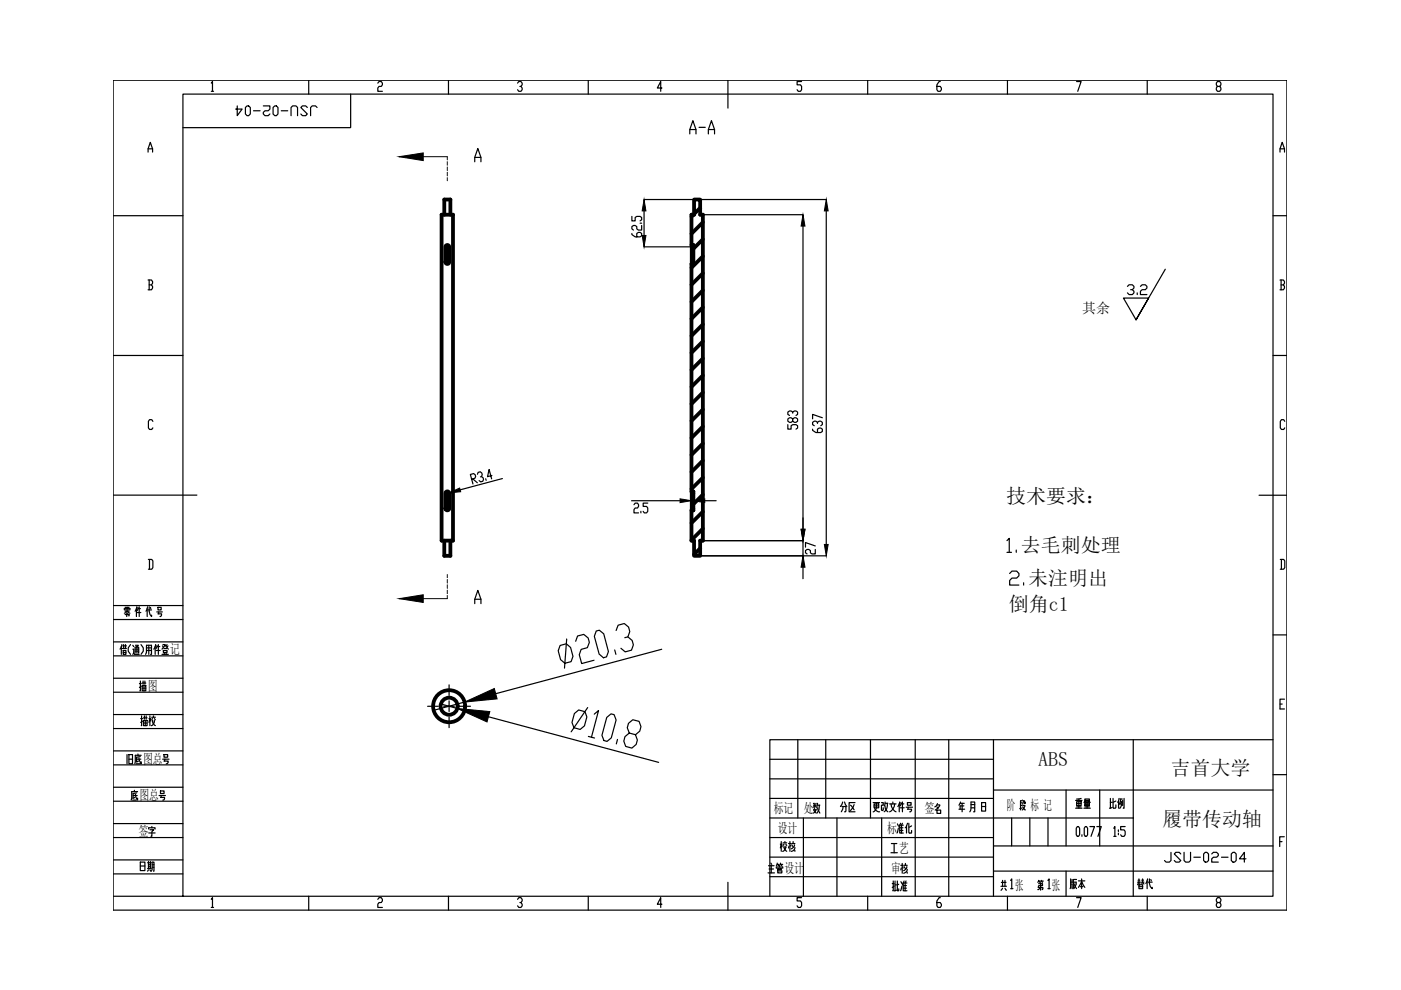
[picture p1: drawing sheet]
<svg xmlns="http://www.w3.org/2000/svg" width="297mm" height="210mm" viewBox="0 0 297 210" stroke-linecap="round" stroke-linejoin="round" font-family="sans-serif">
<!-- layer: 5 -->
<g fill="none" stroke="#000" stroke-width=".25">
<path d="M65.5 17v3M74.3 20v7.1h-35.5M95.1 17v3M124.7 17v3M154.3 17v5.9M184 17v3M213.6 17v3M243.2 17v3M24 45.7h14.8M269.9 45.7h2.9M24 75.4h14.8M269.9 75.4h2.9"/>
<path d="M24 105h17.7M266.9 105h5.9M269.9 134.6h2.9M269.9 156.8h-106.7v33.2M269.9 164.2h2.9M24 190h245.9v-170h-231.1v170M65.5 190v3M95.1 190v3M124.7 190v3M154.3 187.1v5.9M184 190v3M213.6 190v3"/>
<path d="M243.2 190v3"/>
</g>
<!-- layer: 9 -->
<path d="M24 17h248.8v176h-248.8z" fill="none" stroke="#000" stroke-width=".25"/>
<!-- layer: 10 -->
<g fill="none" stroke="#000" stroke-width=".25">
<path d="M44.8 17.6l.2-.3v2.1M44.8 19.4h.5M80.1 17.6l.3-.3h.4l.3 .3v.4l-.3 .3h-.4l-.3 .4v.7h1M109.7 17.6l.3-.3h.5l.2 .3v.4l-.2 .3h-.3M110.5 18.3l.2 .4v.3l-.2 .4h-.5l-.3-.4M140.3 18.7h-.9l.7-1.4v2.1M170 17.3h-1v.7h.7l.3 .3v.7l-.3 .4h-.5l-.2-.4M199.4 17.3h-.3l-.5 .7v1l.3 .4h.5l.2-.4v-.3l-.2-.4h-.8M228.2 17.3h1l-.7 2.1M258.1 18.3l-.2-.3v-.4l.2-.3h.5l.3 .3v.4l-.3 .3h-.5l-.2 .4v.3l.2 .4h.5l.3-.4v-.3l-.3-.4M31.4 32.3v-.7l.5-1.4 .4 1.4v.7M31.4 31.6h.9"/>
<path d="M271.4 32.3v-.7l.5-1.4 .4 1.4v.7M271.4 31.6h.9M31.4 59.4h.7l.2 .3v.3l-.2 .4M31.6 59.4v2M134 49.5v.2l.7 .5h1l.3-.2v-.5l-.3-.2h-.4l-.3 .2v.7M134 45.9v.9h.7v-.7l.3-.2h.7l.3 .2v.5l-.3 .2M135.7 47.3h.3M136 47.8v1h-.7l-.3-.3v-.5l-.3-.2h-.4l-.3 .2v.5l.3 .3M136.6 42.3h10.5M136.6 52.3h10M136.6 44.7v5.2M148.5 42.3h26.7"/>
<path d="M149 45.5h21.3M170.3 47.9v64.3M175.2 44.7v70.7M271.4 59.4h.7l.2 .3v.3l-.2 .4M271.6 59.4v2M31.6 60.4h.5l.2 .3v.4l-.2 .3h-.7M271.6 60.4h.5l.2 .3v.4l-.2 .3h-.7M32.4 89.3l-.2-.3h-.5l-.2 .3v1.4l.2 .4h.5l.2-.4M172.3 91v.2l.7 .5h1l.4-.2v-.5l-.4-.2h-.3l-.4 .2v.7M173.3 89.8v-.3l-.3-.2h-.4l-.3 .2v.5l.3 .3M173.3 89.5l.4-.2h.3l.4 .2v.5l-.4 .3M174.4 88.6l-2.1-.7v.9"/>
<path d="M272.4 89.3l-.2-.3h-.5l-.3 .3v1.4l.3 .4h.5l.2-.4M31.5 118.6h.7l.2 .3v1.4l-.2 .4h-.7M31.7 118.6v2.1M100 101.6l.7-.2 .1-.4v-.3l-.4-.3-.7 .2 .6 2M100.2 101.5l1 .9M101.2 100.6l.2-.4 .4-.2 .4 .3v.3l-.1 .4-.2 .1M102.1 101l.3 .3 .1 .3-.1 .4-.5 .2-.3-.3M103 101.5l.1 .3M104.3 100.8l-.9 .3 .3-1.6 .5 2M106.5 101.5l-8.9 2.4M133.9 106.2h10.3M134.4 107l.3-.3h.5l.2 .3v.4l-.2 .3h-.5l-.3 .3v.7h1"/>
<path d="M135.9 108.4v.3M137.3 106.7h-.9v.7h.7l.2 .3v.7l-.2 .3h-.5l-.2-.3M147 104.2v2h-.4v2M148.5 117.8h26.7M149 114.6h21.3M149.4 106.2h2.4M271.4 118.6h.8l.2 .3v1.4l-.2 .4h-.8M271.7 118.6v2.1M24 139.1h14.8M24 136.1h14.8M24 131.4h14.8M24 128.4h14.8"/>
<path d="M25.7 137.1v1.6M25.8 136.7l-.4 .9M25.9 137.5h.9M26 136.9h.8M26.1 137.9h.6v.8h-.6zM26.1 138.3h.6M26.2 136.7v.8M26.4 130l.3-.1 .3-.4 .2 .4 .3 .1M26.4 129.3v-.3h1.1v.3M26.5 130.3h.9l-.1 .3M26.5 129.6h.2M26.5 129.3h.3"/>
<path d="M26.5 128.8h.9M26.6 136.7v.8M26.8 130h.3M26.9 130.3v.4M27 128.8v.7M27.1 129.3h.3M27.2 129.6h.2M27.7 136.7l-.5 .7v.7l.5 .6M28.2 137.6h.1v.9l-.1 .2M28.2 136.8l.1 .3M28.3 138.5l.2 .2h1M28.6 138.5v-1.3h.8l-.1 1.3"/>
<path d="M28.6 137.6h.8M28.6 138.1h.8M28.7 136.8h.6l-.3 .4v1.3M28.9 129v1.7M28.9 137.1l.1 .1M29 128.6l-.4 1M29.1 129.9h.8M29.3 129l-.2 .5M29.3 128.8v.2h.5M29.5 128.6v2.1M29.9 136.7l.5 .7v.7l-.5 .6M30.9 138.7l.2-.4v-1.5h1v1.9h-.2"/>
<path d="M31.1 137.9h1M31.1 137.4h1M31.2 129v1.7M31.3 128.6l-.3 1M31.4 129.3h.7M31.5 136.8v1.9M31.6 128.6l.2 1.7 .3 .4v-.3M31.9 128.8l.1 .2M32.9 137.1v1.6M33 136.7l-.4 .9M33.1 137.9h.9M33.2 129.7h1.2"/>
<path d="M33.3 137.1l-.2 .4M33.3 136.8v.3h.6M33.5 128.8h.7v.5h-.7zM33.5 130.1h.8l-.2 .6h-.2M33.6 136.7v2M33.7 129.7l-.1 .4M34.3 138.7h1.4M34.4 136.9l.2 .3M34.6 136.7h.4v.1l-.7 .8M34.6 137.9h.8v.4h-.8zM34.7 137.5h.6M34.8 138.3v.4"/>
<path d="M35 136.8l.7 .8M35.2 138.3v.4M35.4 136.7l-.2 .2M35.6 136.9l-.2 .3M118.8 136.9l1.3-.4 .9 .8 .5 1.9-.4 1.1-1.3 .3-.9-.7-.6-1.9zM120.1 135.5l-.4 6.2M122.1 136l.4-1.2 1.3-.3 .9 .8 .3 .9-.5 1.1-1.3 .4-.4 1.1 .5 1.9 2.6-.7M126.4 133.8l.7-.2 .9 .8 1 3.7-.4 1.2-.7 .2-.9-.8-1-3.8zM130.3 137.8l.3 .9M130.6 133.7l.4-1.1 1.4-.4 .9 .8 .2 .9-.4 1.1-.6 .2M133.1 135l.9 .8 .3 .9-.4 1.2-1.3 .3-1-.8M140.3 137.7l-35.2 9.4"/>
<path d="M170.3 120.3v2.4M24 146.8h14.8M24 143.8h14.8M24 154.5h14.8M24 151.5h14.8M24 159.2h14.8M26.9 160v1.9M27.3 160h.8v1.9h-.8zM29.3 159.9v.2M34.8 160h.7v.5h-.7zM90.7 149.7h2.2M93.5 149.3l3.5 .9"/>
<path d="M95.2 148.6v1.1h-1.1M95.2 145.2v2.3M95.2 152v2.3M96.3 149.7h-1.1v1.2M97.5 149.7h2.2M98.5 148.9l-6.6 1.7M103.6 152l36 9.6M121.8 151.3l.9-.8 1.3 .4 .4 1.1-.5 1.9-.9 .8-1.3-.4-.4-1.1zM124.6 150l-3.5 5.2M124.7 156.1l1.4 .4M126 151.4l.9-.7-1.5 5.6M128.6 152.1l.9-.7 .7 .1 .4 1.1-1 3.8-.9 .8-.7-.2-.4-1.1z"/>
<path d="M130.9 156.8l-.2 .9M133.4 155.4l-.4-1.1 .3-.9 .9-.8 1.3 .3 .4 1.2-.3 .9-.9 .8-1.3-.4-.9 .8-.2 .9 .4 1.2 1.3 .3 .9-.8 .2-.9-.4-1.1M169.1 156.8v16.6M175.1 156.8v16.6M184.6 156.8v16.6M194 156.8v33.2M201.2 156.8v33.2M210.6 156.8v33.2M240.3 156.8v33.2M271.4 149.3h.5M272.3 148.2h-.9v2.1h.9M24 162.2h14.8"/>
<path d="M24 169.9h14.8M24 166.9h14.8M24 177.6h14.8M24 174.6h14.8M27.3 161h.8M28.9 161.9h.8M29 161h.9M29.4 161.4l-.5 .1M29.4 160.7l.5 1.2v-.4M29.7 160.4l-.7 .1v1M29.9 160.1h-1.2l-.1 1.8M31.5 175.8v-.3h1.4v.3"/>
<path d="M31.5 176.6h1.4M31.8 175.9h.8l-.4 .4v1h-.2M32.2 175.2v.3M34.5 161h1.3M34.8 161.4h.9v.3l-.3 .2h-.2M35 161l-.1 .4M163.2 177.6h47.4M163.2 161h47.4M163.2 165.1h47.4M163.2 169.3h47.4M163.2 173.4h77.1M170.3 173.4v16.6"/>
<path d="M172.5 170.7h.5M172.5 171.7h.7M172.5 170.3l.1 .1M172.7 171.4l-.1 .4 .4 .6M172.7 170.3v1M173 171l-.3-.3-.2 .4M173 171.7l-.1 .4-.4 .3M173 170.3v.1M173.3 171.3l.5 1.1M173.3 170.7h.5M173.3 170.3l-.1 1M173.7 170.7l-.1 1-.4 .7"/>
<path d="M177.4 173.4v16.6M186.9 173.4v16.6M198.7 170.7h.5v.1l-.3 .6-.6 .4M198.7 171.8h.7v.7h-.7zM198.7 171.1l.2 .3M198.8 170.4l-.3 .5-.3 .2M203.3 171.6h1.2M203.6 170.3h.8M203.7 170l-.4 .7M204 170.3v1.8M204.4 170.9h-.8v.7M205.6 172.1l.3-.7v-1.4h.8v2.1h-.3"/>
<path d="M205.9 170.6h.8M205.9 171.3h.8M208.1 170.2h.9v1.8h-.9zM208.1 171h.9M210.6 167.5h59.3M210.6 179.4h59.3M216.4 170.2h.3M216.4 170.8h.3M216.7 171.3l-.5 .1M216.8 169.6l-.4 .2v1.9M216.9 170.8h.4v.1l-.2 .5-.4 .3M216.9 171l.5 .7"/>
<path d="M217.4 170.1v.2h-.2v-.5h-.2l-.2 .7M226 167.5v11.9M228.4 175.3h.3l.2 .3v1.4l-.2 .3h-.3l-.2-.3v-1.4zM229.4 177v.3M230.1 175.3h.3l.2 .3v1.4l-.2 .3h-.3l-.2-.3v-1.4zM231.1 175.3h1l-.8 2M232.5 175.3h1l-.7 2M233.2 167.5v11.9M236.1 175.6l.3-.3v2M236.1 177.3h.5M237.1 176v.3M237.1 176.6v.4"/>
<path d="M238.6 175.3h-1v.7h.7l.3 .3v.7l-.3 .3h-.5l-.2-.3M271.3 178.4h.5M272.3 177.4h-1v2.1M24 182.3h14.8M24 185.3h14.8M44.8 190.7l.2-.4v2.1M44.8 192.4h.5M80.1 190.7l.3-.4h.4l.3 .4v.3l-.3 .4h-.4l-.3 .3v.7h1M109.7 190.7l.3-.4h.5l.2 .4v.3l-.2 .4h-.3M110.5 191.4l.2 .3v.4l-.2 .3h-.5l-.3-.3M140.3 191.7h-.9l.7-1.4v2.1M162.8 185.1h1.4"/>
<path d="M162.9 183.6h1.2M163.1 184.2h.9M163.2 181.7h47.4M163.2 185.9h47.4M163.5 183.6v1.5M164.6 184.1v-.3h1.4v.3M164.8 183l-.2 .6M164.9 184.4h.8v-.3h-.8v1h.9v-.4h-.9M165 183.3l.1 .3M165.3 183.7v.1M165.5 183l-.2 .6M165.7 183.3l.1 .3"/>
<path d="M170 190.3h-1v.7h.7l.3 .4v.7l-.3 .3h-.5l-.2-.3M191.1 184l-.1 .4M191.3 183.1v2M191.4 183.9l.1 .1M191.7 183.7l.3 .5M192.3 183.7a.85 .85 0 0 1-.7 .9M199.4 190.3h-.3l-.5 .7v1.1l.3 .3h.5l.2-.3v-.4l-.2-.3h-.8M210.6 184.7h59.3M212.2 187.9h1.2M212.3 187.1h1M212.6 188.3l-.4 .4M212.6 186.7v1.2"/>
<path d="M213.1 188.3l.3 .4M213.1 186.7v1.2M214.3 186.7l.2-.4v2.1M214.3 188.4h.5M220.2 187.4h.8v.4h-.8l-.1 .4h1l-.2 .4M220.2 186.7l-.2 .4M220.2 186.8h.3M220.3 186.8l.2 .3M220.6 188.2l-.6 .4M220.6 187.4v1.3M220.8 186.7l-.2 .4M220.8 186.8h.4"/>
<path d="M220.9 186.8l.1 .3M222.2 186.7l.2-.4v2.1M222.2 188.4h.5M228.2 190.3h1l-.7 2.1M258.1 191.4l-.2-.4v-.3l.2-.4h.5l.3 .4v.3l-.3 .4h-.5l-.2 .3v.4l.2 .3h.5l.3-.3v-.4l-.3-.3"/>
</g>
<!-- layer: SLD-0 -->
<path d="M214.5 173.4v6M218.3 173.4v6M222.2 173.4v6" fill="none" stroke="#000" stroke-width=".25"/>
<!-- layer: 0 -->
<g fill="none" stroke="#000" stroke-width=".8">
<path d="M93.6 45.5h2.4v69.1h-2.4zM94.2 45.5v-3.2h1.3v3.2M94.5 52.1l.3-.2 .4 .4v3.3a.4 .4 0 0 1-.4 .4 .4 .4 0 0 1-.4-.4zM146.6 51.9h.4v4.1h-.4M146.7 52.3h.3M146.7 55.6h.3M147.2 42.3h1.2v3.2h.6v69.1h-.6v3.2h-1.2v-3.2h-.6v-69.1h.6zM94.2 114.6v3.2h1.3v-3.2M94.5 104.4l.4-.2 .3 .3v3.3a.4 .4 0 0 1-.4 .4 .4 .4 0 0 1-.4-.4zM146.6 104.2h.4v4h-.4M146.7 104.6h.3M146.7 107.8h.3"/>
<circle cx="95.2" cy="149.7" r="3.4"/>
<circle cx="95.2" cy="149.7" r="1.81"/>
</g>
<!-- layer: 10 -->
<path d="M136.2 49.9h.8l-.4 2.4zM136.6 42.3l.4 2.4h-.8zM170.3 45.5l.4 2.4h-.9zM175.2 42.3l.4 2.4h-.8zM95.2 104.5l2.3-1 .2 .8zM144.2 105.8l2.4 .4-2.4 .4zM147 106.2l2.4-.4v.8zM169.8 112.2h.9l-.4 2.4zM174.8 115.4h.8l-.4 2.4zM170.3 117.8l.4 2.5h-.9zM97 150.2l6.9 .7-.6 2.2zM98.5 148.9l6.3-2.9 .6 2.2z" fill="#000" stroke="#000" stroke-width=".21"/>
<!-- layer: 0 -->
<path d="M84.6 33.2h10.2v.7M94.8 34.3v.7M94.8 35.4v.8M94.8 36.5v.8M94.8 37.7v.6M94.8 121.8v.7M94.8 122.9v.7M94.8 124v.7M94.8 125.1v.8M94.8 126.3v.6h-10.2" fill="none" stroke="#000" stroke-width=".21"/>
<path d="M84.6 33.2l5.1-.8v1.7zM84.6 126.9l5.1-.8v1.6z" fill="#000" stroke="#000" stroke-width=".21"/>
<path d="M100.7 34.3v-.9l.6-1.9 .7 1.9v.9M100.7 33.4h1.3M213.5 114.6l.5-.5v3M213.5 117.1h1M215.5 116.6v.5M100.7 128v-.9l.6-1.9 .7 1.9v.9M100.7 127.1h1.3M214.1 121.6l.5-.5h.9l.5 .5v.5l-.5 .5h-.9l-.5 .5v1h1.9M217 123.6v.5" fill="none" stroke="#000" stroke-width=".25"/>
<!-- layer: 10 -->
<g fill="none" stroke="#000" stroke-width=".8">
<path d="M147 45.5l-.4 .4M148.4 44.1l-1.2 1.3M149 47.1l-2.4 2.4M149 50.7l-2 2M149 54.3l-2.4 2.5M149 57.9l-2.4 2.5M149 61.6l-2.4 2.4M149 65.2l-2.4 2.4M149 68.8l-2.4 2.4M149 72.4l-2.4 2.4M149 76l-2.4 2.4M149 79.6l-2.4 2.4"/>
<path d="M149 83.2l-2.4 2.4M149 86.8l-2.4 2.4M149 90.4l-2.4 2.5M149 94l-2.4 2.4M149 97.7l-2.4 2.4M148.4 116.3l-1.2 1.3M149 101.3l-2.4 2.4M149 104.9l-2 2M149 108.5l-2.4 2.4M149 112.1l-2.4 2.4"/>
</g>
<path d="M247.1 57.1l-6.2 10.7 2.6-4.6h-5.3l2.7 4.6" fill="none" stroke="#000" stroke-width=".25"/>
<text font-size="6.2" x="145" y="29.6">A-A</text>
<g font-size="5.3">
<text x="48.7" y="25.8">JSU-02-04</text>
<text x="237.8" y="63.9">3.2</text>
<text x="170" y="92.1" transform="rotate(-90 170 92.1)">583</text>
<text x="28.6" y="155.2">描校</text>
<text x="26.5" y="170.7">底图总号号</text>
<text x="226.8" y="172.5">重量</text>
<text x="233.9" y="172.5">比例</text>
<text x="189.1" y="177.8">准化</text>
<text x="28.6" y="185.9">日期</text>
<text x="164" y="181.7">校核</text>
<text x="245.5" y="184.2">JSU-02-04</text>
<text x="188" y="190.1">批准</text>
<text x="225.8" y="189.8">版本</text>
<text x="239.9" y="189.8">替代</text>
</g>
<g font-size="4.9">
<text x="173.6" y="118.5" transform="rotate(-90 173.6 118.5)">27</text>
<text x="177.1" y="173.2">分区</text>
<text x="183.8" y="173.2">更改文件号</text>
</g>
<g font-size="4.4">
<text x="31.7" y="147.8" transform="rotate(-90 31.7 147.8)">描图</text>
<text x="191.2" y="182" transform="rotate(-90 191.2 182)">工艺</text>
</g>
<g font-size="4.2">
<text x="213.3" y="106.7">技术要求：</text>
<text x="216.5" y="117.1">去毛刺处理</text>
<text x="218" y="124.1">未注明出</text>
<text x="213.9" y="129.5">倒角c1</text>
<text x="220.1" y="162.5">ABS</text>
<text x="248.1" y="164.2">吉首大学</text>
<text x="246.4" y="175">履带传动轴</text>
</g>
<g font-size="3">
<text x="229.5" y="66.4">其余</text>
<text x="36.1" y="138.7">记</text>
<text x="31.3" y="146.5">图</text>
<text x="30.3" y="161.9">图总</text>
<text x="29.6" y="169.6">图总</text>
<text x="164.1" y="172.5">标记</text>
<text x="170.4" y="172.4">处</text>
<text x="196.1" y="172.5">签</text>
<text x="213.5" y="171.7">阶</text>
<text x="218.5" y="171.7">标 记</text>
<text x="29.4" y="177.3">签</text>
<text x="164.9" y="176.5">设计</text>
<text x="188.1" y="176.6">标</text>
<text x="166.3" y="185.1">设计</text>
<text x="188.9" y="185.1">审</text>
<text x="190.6" y="180.8">艺</text>
<text x="215.2" y="188.7">张</text>
<text x="223" y="188.7">张</text>
</g>
</svg>
